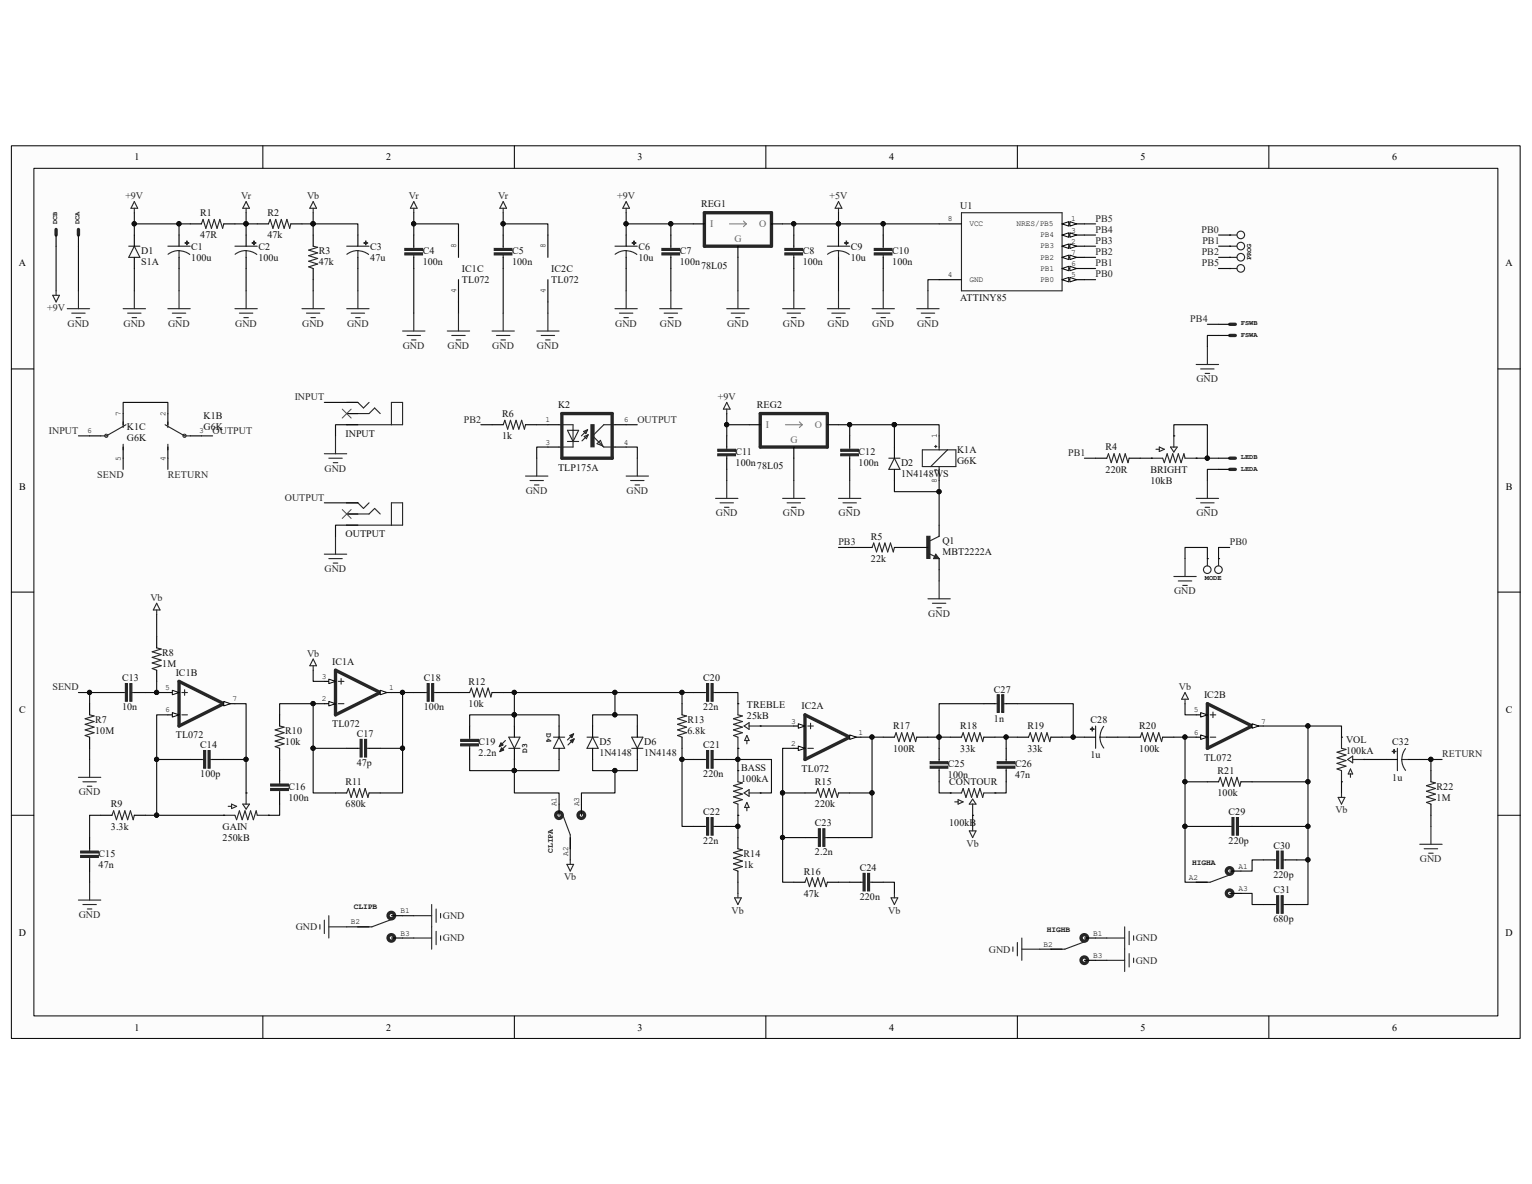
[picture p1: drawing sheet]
<svg xmlns="http://www.w3.org/2000/svg" width="279mm" height="216mm" viewBox="0 0 279 216" stroke-linecap="round" stroke-linejoin="round" font-family="sans-serif">
<path d="M2.1 26.6h275.1v162.8h-275.1z" fill="#fcfcfc"/>
<path d="M2.1 26.6h275.1v162.8h-275.1z" fill="none" stroke="#000" stroke-width=".18"/>
<path d="M6.2 30.7h267v154.6h-267z" fill="#fcfcfc"/>
<g fill="none" stroke="#000" stroke-width=".18">
<path d="M6.2 30.7h267v154.6h-267zM47.9 26.6v4.1M93.8 26.6v4.1M139.7 26.6v4.1M185.5 26.6v4.1M231.4 26.6v4.1M2.1 67.3h4.1M273.2 67.3h4.1M2.1 108h4.1M273.2 108h4.1M2.1 148.7h4.1M273.2 148.7h4.1"/>
<path d="M47.9 185.3v4.1M93.8 185.3v4.1M139.7 185.3v4.1M185.5 185.3v4.1M231.4 185.3v4.1"/>
</g>
<g fill="none" stroke="#262626" stroke-width=".2">
<path d="M24.5 38v.8M24.5 36.8l.6 1.2h-1.2zM44.9 38v.8M44.9 36.8l.6 1.2h-1.2zM57.1 38v.8M57.1 36.8l.6 1.2h-1.2zM75.5 36.8l.6 1.2h-1.2zM75.5 38v.8M114.2 36.8l.6 1.2h-1.2zM114.2 38v.8M152.9 36.8l.6 1.2h-1.2zM152.9 38v.8"/>
<path d="M22.5 56.3h4M23.3 57.1h2.4M24.1 57.9h.8M24.5 53v3.3M30.6 56.3h4.1M31.4 57.1h2.5M32.2 57.9h.9M32.7 53v3.3M42.8 56.3h4.1M43.7 57.1h2.4M44.5 57.9h.8M44.9 53v3.3"/>
<path d="M55.1 56.3h4.1M55.9 57.1h2.4M56.7 57.9h.8M57.1 53v3.3M63.2 56.3h4.1M64 57.1h2.5M64.9 57.9h.8M65.3 53v3.3M75.5 57.1v3.3M83.6 57.1v3.3M112.2 56.3h4M113 57.1h2.4"/>
<path d="M113.8 57.9h.8M114.2 53v3.3M132.5 56.3h4.1M133.4 57.1h2.4M134.2 57.9h.8M134.6 53v3.3M150.9 56.3h4.1M151.7 57.1h2.4M152.5 57.9h.8M152.9 53v3.3M159 56.3h4.1M159.9 57.1h2.4"/>
<path d="M160.7 57.9h.8M161.1 53v3.3M167.2 56.3h4.1M168 57.1h2.5M168.8 57.9h.8M169.2 53v3.3M61.2 79.5v3.2M63.2 73.4h2.1l1 1 1-1M63.2 77.4h10.2v-4h-2v4M63.2 75.4h4.1l1-1 1 1M73.4 60.4h4.1M74.2 61.2h2.5"/>
<path d="M75.1 62h.8M81.6 60.4h4.1M82.4 61.2h2.4M83.2 62h.8M132.5 73.4l.7 1.2h-1.3zM132.5 74.6v.8M218.2 66.5h4M219 67.3h2.4M219.8 68.1h.8M220.2 63.2v3.3M59.2 82.7h4M60 83.6h2.4"/>
<path d="M60.8 84.4h.8M61.2 97.8v3.3M63.2 95.8h10.2v-4.1h-2v4.1M63.2 91.7h2.1l1 1 1-1M63.2 93.7h4.1l1-1 1 1M95.8 86.8h4.1M96.7 87.6h2.4M97.5 88.4h.8M97.9 83.6v3.2M114.2 86.8h4.1M115 87.6h2.5M115.8 88.4h.8"/>
<path d="M116.2 83.6v3.2M142.7 90.9h4.1M143.5 91.7h2.5M144.4 92.5h.8M144.8 87.6v3.3M152.9 90.9h4.1M153.7 91.7h2.5M154.6 92.5h.8M155 87.6v3.3M218.2 90.9h4M219 91.7h2.4M219.8 92.5h.8"/>
<path d="M220.2 87.6v3.3M28.6 110l.6 1.2h-1.2zM28.6 111.2v.8M59.2 101.1h4M60 101.9h2.4M60.8 102.7h.8M169.2 109.2h4.1M170 110h2.5M170.9 110.8h.8M171.3 105.9v3.3M214.1 105.1h4.1M214.9 105.9h2.4"/>
<path d="M215.7 106.7h.8M216.1 101.9v3.2M220.2 101.9v1.3M222.2 101.9v1.3M16.3 138.5v3.2M57.1 121.4v.8M57.1 120.2l.6 1.2h-1.2zM92.2 135l-1.1 1.1M92.3 135.9l-1.1 1.2M92.8 134.4h2l-1 2.1zM92.8 136.5h2M134.6 128.3v2.1l.8 .2-1.6 .5 1.6 .5-1.6 .5 1.6 .5-1.6 .5 1.6 .5-1.6 .5 .8 .3v2.1"/>
<path d="M135.7 132.4l.9-.6v1.2zM136.2 134.1l.4 .9h-.8zM136.2 135v.6M136.6 132.4h2.1M244.7 134.4v2.1l.8 .2-1.7 .5 1.7 .5-1.7 .5 1.7 .5-1.7 .5 1.7 .5-1.7 .5 .9 .3v2.1M245.8 138.5l.9-.6v1.2zM246.7 138.5h2M14.3 141.7h4.1M15.1 142.6h2.5M15.9 143.4h.9M40.8 148.7h2l.4 .8 .5-1.7 .5 1.7 .5-1.7 .5 1.7 .5-1.7 .5 1.7 .5-1.7 .2 .9h2.1M41.6 147h.6"/>
<path d="M42.2 146.6l1 .4-1 .4zM44.3 146.6h1.2l-.6 .9zM44.9 144.6v2M246.3 140.2l.4 .9h-.8zM246.3 141.1v.6M14.3 164.1h4.1M15.1 164.9h2.5M15.9 165.8h.9M16.3 160.9v3.2"/>
<circle cx="220.2" cy="103.9" r=".69"/>
<circle cx="222.2" cy="103.9" r=".69"/>
</g>
<g fill="none" stroke="#000" stroke-width=".2">
<path d="M222.2 59.1h2.1M63.2 75.4h2.1M63.2 77.4h2.1M63.2 73.4h2.1M222.2 61.2h2.1M63.2 93.7h2.1M63.2 95.8h2.1M63.2 91.7h2.1M222.2 85.6h2.1M222.2 83.6h2.1M220.2 101.9h.1M222.2 101.9h.1"/>
<path d="M134.6 136.5h.1M134.6 128.3h.1M138.7 132.4h.1M244.7 134.4h.1M248.7 138.5h.1M40.8 148.7h.1M44.9 144.6h.1M49 148.7h.1M244.7 142.6h.1"/>
</g>
<path d="M224.3 59.1h1M224.3 61.2h1M224.3 85.6h1M224.3 83.6h1" fill="none" stroke="#262626" stroke-width=".61"/>
<path d="M62.4 74.6l1.6 1.6M64 74.6l-1.6 1.6M62.4 92.9l1.6 1.6M64 92.9l-1.6 1.6" fill="none" stroke="#4c4c4c" stroke-width=".18"/>
<path d="M91.4 135.4l.4 .4-.7 .3z" fill="#262626"/>
<path d="M91.4 135.4l.4 .4-.7 .3z" fill="none" stroke="#262626" stroke-width=".2"/>
<path d="M91.5 136.4l.4 .4-.7 .3z" fill="#262626"/>
<path d="M91.5 136.4l.4 .4-.7 .3zM100.9 134.4h2.1M102 134.4l1 2.1h-2.1zM104.6 133.8l-1.1 1.1M104.7 134.7l-1.1 1.1" fill="none" stroke="#262626" stroke-width=".2"/>
<path d="M93.8 132.4v2M93.8 136.5v2" fill="none" stroke="#000" stroke-width=".2"/>
<path d="M104 135l.7-.3-.3 .7z" fill="#262626"/>
<path d="M104 135l.7-.3-.3 .7z" fill="none" stroke="#262626" stroke-width=".2"/>
<path d="M103.9 134.1l.7-.3-.3 .7z" fill="#262626"/>
<g fill="none" stroke="#262626" stroke-width=".2">
<path d="M91.8 38v.8M91.8 36.8l.6 1.2h-1.2zM175.3 38.8h18.4v14.2h-18.4zM23.5 44.9h2M24.5 44.9l1 2h-2zM30.6 44.9h4.1M32.7 45.7l-.9 .1-1.2 .6M34.6 46.4l-.7-.4-1.2-.3v1.2M36.7 40.8l.3-.8 .5 1.6 .6-1.6 .5 1.6 .5-1.6 .5 1.6 .5-1.6 .5 1.6 .2-.8M42.8 44.9h4.1M44.9 45.7l-.9 .1-1.1 .6M46.8 46.4l-.7-.4-1.2-.3v1.2"/>
<path d="M63.2 44.9h4.1M65.3 45.7v1.2M65.3 45.7l-.9 .1-1.1 .6M65.3 45.7l1.2 .3 .7 .4M75.5 44.9v.5M75.5 46.4v.5M91.8 44.9v.5M91.8 46.4v.5M91.8 57.1v3.3M99.9 57.1v3.3M112.2 44.9h4M114.2 45.7l-.9 .1-1.1 .6"/>
<path d="M116.2 46.4l-.8-.4-1.2-.3v1.2M120.3 56.3h4.1M121.1 57.1h2.5M121.9 57.9h.9M122.3 44.9v.5M122.3 46.4v.5M122.3 53v3.3M142.7 56.3h4.1M143.5 57.1h2.5M144.4 57.9h.8M144.8 44.9v.5M144.8 46.4v.5"/>
<path d="M144.8 53v3.3M150.9 44.9h4.1M152.9 45.7l-.8 .1-1.2 .6M154.9 46.4l-.7-.4-1.3-.3v1.2M161.1 44.9v.5M161.1 46.4v.5M89.7 60.4h4.1M90.5 61.2h2.5M91.4 62h.8M97.9 60.4h4.1M98.7 61.2h2.4M99.5 62h.8"/>
<path d="M214.1 79.5v2M210 83.6h2l.3 .8 .6-1.7 .5 1.7 .5-1.7 .5 1.7 .5-1.7 .5 1.7 .5-1.7 .2 .9h2.1M210.8 81.9h.6M211.4 81.5l.9 .4-.9 .4zM213.5 81.5h1.2l-.6 .9zM103.9 134.1l.7-.3-.3 .7zM107.1 134.4h2M108.1 134.4l1 2.1h-2zM115.2 134.4h2.1l-1.1 2.1zM115.2 136.5h2.1M216.1 126.3l.6 1.2h-1.2zM216.1 127.5v.8"/>
<path d="M134.6 140.5v2.1l.8 .2-1.6 .5 1.6 .5-1.6 .5 1.6 .5-1.6 .5 1.6 .5-1.6 .5 .8 .3v2.1M135.7 144.6l.9-.6v1.2zM136.2 146.3l.4 .9h-.8zM136.2 147.2v.6M136.6 144.6h2.1M173.3 144.6h2l.4-.8 .5 1.6 .5-1.6 .5 1.6 .5-1.6 .5 1.6 .5-1.6 .5 1.6 .2-.8h2.1M174.1 146.2h.6M174.7 145.8l1 .4-1 .4zM176.8 151.5h1.2l-.6 1.2zM177.4 145.7l.6 .9h-1.2zM177.4 146.6v2.1M177.4 150.7v.8"/>
<path d="M244 145.4h1.3l-.6 1.2zM244.7 144.6v.8M258.9 154h4.1M259.7 154.8h2.5M260.6 155.6h.8M261 150.7v3.3M134 163.7h1.2l-.6 1.2zM134.6 162.9v.8M162.5 163.7h1.2l-.6 1.2zM163.1 162.9v.8"/>
</g>
<g fill="none" stroke="#000" stroke-width=".2">
<path d="M24.5 42.9v2M24.5 46.9v2.1M32.7 42.9v2M32.7 46.9v2.1M34.7 40.8h2M40.8 40.8h2M44.9 42.9v2M44.9 46.9v2.1M65.3 42.9v2M65.3 46.9v2.1M75.5 42.9v2M75.5 46.9v2.1"/>
<path d="M91.8 42.9v2M91.8 46.9v2.1M114.2 42.9v2M114.2 46.9v2.1M122.3 42.9v2M122.3 46.9v2.1M126.4 40.8h2.1M134.6 44.9v2M140.7 40.8h2M144.8 42.9v2M144.8 46.9v2.1M152.9 42.9v2"/>
<path d="M152.9 46.9v2.1M161.1 42.9v2M161.1 46.9v2.1M193.7 51h4.1M214.1 79.5h.1M210 83.6h.1M218.2 83.6h.1M102 132.4v2M102 136.5v2M108.1 132.4v2M108.1 136.5v2M116.2 132.4v2"/>
<path d="M116.2 136.5v2M134.6 148.7h.1M134.6 140.5h.1M138.7 144.6h.1M173.3 144.6h.1M177.4 148.7h.1M181.5 144.6h.1"/>
</g>
<g fill="#262626" stroke="#262626" stroke-width=".2">
<path d="M33.8 44.3h.6z" fill-rule="evenodd"/>
<path d="M34.1 44v.6z" fill-rule="evenodd"/>
<path d="M46 44.3h.7z" fill-rule="evenodd"/>
<path d="M46.3 44l.1 .6z" fill-rule="evenodd"/>
<path d="M73.8 45.3h3.3v.4h-3.3z" fill-rule="evenodd"/>
<path d="M73.8 46.1h3.3v.4h-3.3z" fill-rule="evenodd"/>
<path d="M90.1 45.3h3.3v.4h-3.3z" fill-rule="evenodd"/>
<path d="M90.1 46.1h3.3v.4h-3.3z" fill-rule="evenodd"/>
<path d="M66.4 44.3h.6z" fill-rule="evenodd"/>
<path d="M66.7 44v.6z" fill-rule="evenodd"/>
<path d="M115.3 44.3h.7z" fill-rule="evenodd"/>
<path d="M115.6 44l.1 .6z" fill-rule="evenodd"/>
<path d="M154 44.3h.7z" fill-rule="evenodd"/>
<path d="M154.3 44l.1 .6z" fill-rule="evenodd"/>
<path d="M159.4 45.3h3.3v.4h-3.3z" fill-rule="evenodd"/>
<path d="M159.4 46.1h3.3v.4h-3.3z" fill-rule="evenodd"/>
<path d="M120.7 45.3h3.2v.4h-3.2z" fill-rule="evenodd"/>
<path d="M120.7 46.1h3.2v.4h-3.2z" fill-rule="evenodd"/>
<path d="M143.1 45.3h3.3v.4h-3.3z" fill-rule="evenodd"/>
<path d="M143.1 46.1h3.3v.4h-3.3z" fill-rule="evenodd"/>
</g>
<path d="M128.5 38.8h12.2v6.1h-12.2z" fill="none" stroke="#262626" stroke-width=".61"/>
<path d="M133 40.8h3.1M135.6 40.3l.5 .5M136.1 40.8l-.5 .5" fill="none" stroke="#808080" stroke-width=".2"/>
<path d="M193.7 51l1.2-.4v.8z" fill="#fcfcfc"/>
<path d="M193.7 51l1.2-.4v.8z" fill="none" stroke="#000" stroke-width=".18"/>
<path d="M195.1 50.6l1.2 .4-1.2 .4z" fill="#fcfcfc"/>
<path d="M195.1 50.6l1.2 .4-1.2 .4z" fill="none" stroke="#000" stroke-width=".18"/>
<path d="M193.7 49h4.1" fill="none" stroke="#000" stroke-width=".2"/>
<path d="M193.7 49l1.2-.4v.8z" fill="#fcfcfc"/>
<path d="M193.7 49l1.2-.4v.8z" fill="none" stroke="#000" stroke-width=".18"/>
<path d="M195.1 48.6l1.2 .4-1.2 .4z" fill="#fcfcfc"/>
<path d="M195.1 48.6l1.2 .4-1.2 .4z" fill="none" stroke="#000" stroke-width=".18"/>
<path d="M193.7 46.9h4.1" fill="none" stroke="#000" stroke-width=".2"/>
<path d="M193.7 46.9l1.2-.4v.8z" fill="#fcfcfc"/>
<path d="M193.7 46.9l1.2-.4v.8z" fill="none" stroke="#000" stroke-width=".18"/>
<path d="M195.1 46.5l1.2 .4-1.2 .4z" fill="#fcfcfc"/>
<path d="M195.1 46.5l1.2 .4-1.2 .4z" fill="none" stroke="#000" stroke-width=".18"/>
<path d="M193.7 44.9h4.1" fill="none" stroke="#000" stroke-width=".2"/>
<path d="M193.7 44.9l1.2-.4v.8z" fill="#fcfcfc"/>
<path d="M193.7 44.9l1.2-.4v.8z" fill="none" stroke="#000" stroke-width=".18"/>
<path d="M195.1 44.5l1.2 .4-1.2 .4z" fill="#fcfcfc"/>
<path d="M195.1 44.5l1.2 .4-1.2 .4z" fill="none" stroke="#000" stroke-width=".18"/>
<path d="M193.7 42.9h4.1" fill="none" stroke="#000" stroke-width=".2"/>
<path d="M193.7 42.9l1.2-.4v.8z" fill="#fcfcfc"/>
<path d="M193.7 42.9l1.2-.4v.8z" fill="none" stroke="#000" stroke-width=".18"/>
<path d="M195.1 42.5l1.2 .4-1.2 .4z" fill="#fcfcfc"/>
<path d="M195.1 42.5l1.2 .4-1.2 .4z" fill="none" stroke="#000" stroke-width=".18"/>
<path d="M193.7 40.8h4.1" fill="none" stroke="#000" stroke-width=".2"/>
<path d="M193.7 40.8l1.2-.4v.8z" fill="#fcfcfc"/>
<path d="M193.7 40.8l1.2-.4v.8z" fill="none" stroke="#000" stroke-width=".18"/>
<path d="M195.1 40.4l1.2 .4-1.2 .4z" fill="#fcfcfc"/>
<path d="M195.1 40.4l1.2 .4-1.2 .4z" fill="none" stroke="#000" stroke-width=".18"/>
<g fill="none" stroke="#000" stroke-width=".2">
<path d="M171.3 40.8h4M171.3 51h4M224.3 49h.1M224.3 46.9h.1M224.3 44.9h.1M224.3 42.9h.1M16.3 79.5h2.1M22.5 75.4v2M30.6 75.4v2M34.7 79.5h2M99.9 77.4h2.1M112.2 77.4h2"/>
<path d="M132.5 79.5v2M136.6 77.4h2.1M150.9 77.4h2M155 79.5v2M171.3 79.5v2M22.5 81.5v2.1M30.6 81.5v2.1M99.9 81.5h2.1M112.2 81.5h2M132.5 83.6v2M144.8 81.5v2.1M155 83.6v2"/>
<path d="M157 99.8h2M163.1 81.5v2.1M163.1 85.6v2M163.1 99.8h2.1M171.3 85.6v2M199.8 83.6h2.1M205.9 83.6h2.1M28.6 116.1v2M16.3 128.3v2.1M16.3 134.4v2.1M20.4 126.3h2.1M24.5 126.3h2"/>
<path d="M28.6 122.2v2M59.2 124.2h2"/>
</g>
<g fill="none" stroke="#262626" stroke-width=".2">
<path d="M224.3 49h1.3M224.3 46.9h1.3M224.3 44.9h1.3M224.3 42.9h1.3M22.5 76.9v1.1M23 77.4l-3.6 2.1h-1M30.1 77.4l3.6 2.1h1M30.6 76.9v1.1M102 77.4h2.5v4.1h-2.5M103.5 78.5h2l-1 2zM106.4 78.7l.8-.3-.3 .7zM106.5 79.6l.8-.3-.3 .7z"/>
<path d="M107.2 78.4l-1.2 1.1M107.3 79.3l-1.2 1.1M112.2 77.4h-2.1l-2 2.1 2 2h2.1M22.5 81v1M30.6 81v1M103.5 80.5h2M108.9 80.9l.6-.6 .4 1zM130.5 90.9h4.1M131.3 91.7h2.5M132.1 92.5h.8M132.5 81.5v.5M132.5 83v.6"/>
<path d="M132.5 87.6v3.3M155 81.5v.5M155 83v.6M159 99.8l.3-.8 .6 1.6 .5-1.6 .5 1.6 .5-1.6 .5 1.6 .5-1.6 .5 1.6 .2-.8M162.1 83.6h2M163.1 83.6l1 2h-2zM168.2 82h6.1v3.1h-6.1zM170.5 81.4h.4M170.5 85.7h.4M170.7 81.2v.4M171.3 81.5v.5M171.3 85.1v.5"/>
<path d="M172.8 82l-3.1 3.1M201.9 83.6l.3-.9 .5 1.7 .5-1.7 .5 1.7 .5-1.7 .5 1.7 .5-1.7 .5 1.7 .2-.8M28.6 118.1l.8 .2-1.6 .6 1.6 .5-1.6 .5 1.6 .5-1.6 .5 1.6 .5-1.6 .5 .8 .3M16.3 130.4l.9 .2-1.7 .5 1.7 .5-1.7 .5 1.7 .5-1.7 .5 1.7 .5-1.7 .5 .8 .3M22.5 126.3h.5M24 126.3h.5M61.7 124.2h1M61.7 128.3h1M62.2 123.7v1.1"/>
<circle cx="226.3" cy="48.9" r=".69"/>
<circle cx="226.3" cy="46.9" r=".69"/>
<circle cx="226.3" cy="42.8" r=".69"/>
<circle cx="226.3" cy="44.9" r=".69"/>
</g>
<g fill="none" stroke="#262626" stroke-width=".61">
<path d="M102.5 75.4h9.1v8.2h-9.1zM138.7 75.4h12.2v6.1h-12.2zM61.2 122.2l8.1 4.1-8.1 4.1z"/>
<circle cx="19.4" cy="79.5" r=".08"/>
<circle cx="33.7" cy="79.5" r=".08"/>
</g>
<g fill="#262626" stroke="#262626" stroke-width=".2">
<path d="M153.3 81.9h3.3v.4h-3.3z" fill-rule="evenodd"/>
<path d="M153.3 82.8h3.3v.3h-3.3z" fill-rule="evenodd"/>
<path d="M130.9 81.9h3.2v.4h-3.2z" fill-rule="evenodd"/>
<path d="M130.9 82.8h3.2v.3h-3.2z" fill-rule="evenodd"/>
<path d="M107.8 77.4h.5v4.1h-.5z" fill-rule="evenodd"/>
<path d="M23.7 124.7h.4v3.2h-.4z" fill-rule="evenodd"/>
<path d="M22.9 124.7h.3v3.2h-.3z" fill-rule="evenodd"/>
</g>
<path d="M143.2 77.4h3.1M145.8 76.9l.5 .5M146.3 77.4l-.5 .6" fill="none" stroke="#808080" stroke-width=".2"/>
<path d="M60 123.8l1.2 .4-1.2 .5z" fill="#fcfcfc"/>
<path d="M60 123.8l1.2 .4-1.2 .5z" fill="none" stroke="#000" stroke-width=".18"/>
<path d="M59.2 128.3h2" fill="none" stroke="#000" stroke-width=".2"/>
<path d="M60 127.9l1.2 .4-1.2 .4z" fill="#fcfcfc"/>
<path d="M60 127.9l1.2 .4-1.2 .4z" fill="none" stroke="#000" stroke-width=".18"/>
<path d="M69.3 126.3h2.1" fill="none" stroke="#000" stroke-width=".2"/>
<path d="M69.3 125.9l1.3 .4-1.3 .4z" fill="#fcfcfc"/>
<path d="M69.3 125.9l1.3 .4-1.3 .4z" fill="none" stroke="#000" stroke-width=".18"/>
<path d="M32.7 124.2l8.1 4.1-8.1 4.1z" fill="none" stroke="#262626" stroke-width=".61"/>
<path d="M33.2 126.3h1M33.2 130.4h1M33.7 125.8v1" fill="none" stroke="#262626" stroke-width=".2"/>
<path d="M30.6 126.3h2.1" fill="none" stroke="#000" stroke-width=".2"/>
<path d="M31.4 125.9l1.3 .4-1.3 .4z" fill="#fcfcfc"/>
<path d="M31.4 125.9l1.3 .4-1.3 .4z" fill="none" stroke="#000" stroke-width=".18"/>
<path d="M30.6 130.4h2.1" fill="none" stroke="#000" stroke-width=".2"/>
<path d="M31.4 129.9l1.3 .5-1.3 .4z" fill="#fcfcfc"/>
<path d="M31.4 129.9l1.3 .5-1.3 .4z" fill="none" stroke="#000" stroke-width=".18"/>
<path d="M40.8 128.3h2" fill="none" stroke="#000" stroke-width=".2"/>
<path d="M40.8 127.9l1.2 .4-1.2 .4z" fill="#fcfcfc"/>
<path d="M40.8 127.9l1.2 .4-1.2 .4z" fill="none" stroke="#000" stroke-width=".18"/>
<g fill="none" stroke="#000" stroke-width=".2">
<path d="M83.6 42.9v4M83.6 51v4.1M34.7 138.5h2M38.8 138.5h2M51 130.4v2M51 136.5v2M63.2 136.5h2.1M67.3 136.5h2M75.5 126.3h2M79.5 126.3h2.1M83.6 126.3h2.1M85.7 132.4v2"/>
<path d="M85.7 136.5v2M89.7 126.3h2.1M126.4 138.5h2.1M126.4 126.3h2.1M130.5 138.5h2M130.5 126.3h2M144.8 132.4h2M161.1 134.4h2M167.2 134.4h2M18.4 148.7h2M24.5 148.7h2M51 140.5v2.1"/>
<path d="M51 144.6v2M61.2 144.6h2M67.3 144.6h2M126.4 150.7h2.1M130.5 150.7h2M134.6 152.7v2.1M134.6 158.8v2.1M146.8 144.6h2M146.8 152.7h2M150.9 152.7h2M152.9 144.6h2.1M144.8 160.9h2"/>
<path d="M150.9 160.9h2M155 160.9h2M159 160.9h2.1"/>
</g>
<g fill="none" stroke="#262626" stroke-width=".2">
<path d="M36.7 138.5h.5M38.3 138.5h.5M51 132.4l.8 .2-1.6 .5 1.6 .5-1.6 .5 1.6 .5-1.6 .5 1.6 .5-1.6 .5 .8 .4M65.3 136.5h.5M66.8 136.5h.5M77.5 126.3h.5M79 126.3h.5M85.7 126.3l.3-.8 .5 1.6 .5-1.6 .5 1.6 .5-1.6 .5 1.6 .5-1.6 .5 1.6 .2-.8M85.7 134.4v.5M85.7 135.9v.6M128.5 138.5h.5M128.5 126.3h.5"/>
<path d="M130 138.5h.5M130 126.3h.5M147.3 136.5h1M147.3 132.4h1M147.8 131.9v1M163.1 134.4l.3-.8 .5 1.6 .5-1.6 .6 1.6 .5-1.6 .5 1.6 .5-1.6 .5 1.6 .2-.8M20.4 148.7l.3-.9 .5 1.7 .5-1.7 .6 1.7 .5-1.7 .5 1.7 .5-1.7 .5 1.7 .2-.8M51 142.6v.5M51 144.1v.5M63.2 144.6l.3-.8 .5 1.6 .6-1.6 .5 1.6 .5-1.6 .5 1.6 .5-1.6 .5 1.6 .2-.8M128.5 150.7h.5M130 150.7h.5"/>
<path d="M134.6 154.8l.8 .2-1.6 .5 1.6 .5-1.6 .5 1.6 .5-1.6 .5 1.6 .5-1.6 .5 .8 .3M148.8 144.6l.4-.8 .5 1.6 .5-1.6 .5 1.6 .5-1.6 .5 1.6 .5-1.6 .5 1.6 .2-.8M148.8 152.7h.6M150.4 152.7h.5M146.8 160.9l.3-.8 .5 1.6 .5-1.6 .5 1.6 .6-1.6 .5 1.6 .5-1.6 .5 1.6 .2-.8M157 160.9h.5M158.5 160.9h.5"/>
</g>
<g fill="#262626" stroke="#262626" stroke-width=".2">
<path d="M38 136.9h.3v3.2h-.3z" fill-rule="evenodd"/>
<path d="M37.1 136.9h.4v3.2h-.4z" fill-rule="evenodd"/>
<path d="M49.4 143h3.2v.3h-3.2z" fill-rule="evenodd"/>
<path d="M49.4 143.8h3.2v.3h-3.2z" fill-rule="evenodd"/>
<path d="M66.5 134.8h.4v3.2h-.4z" fill-rule="evenodd"/>
<path d="M65.7 134.8h.3v3.2h-.3z" fill-rule="evenodd"/>
<path d="M78.7 124.7h.4v3.2h-.4z" fill-rule="evenodd"/>
<path d="M77.9 124.7h.4v3.2h-.4z" fill-rule="evenodd"/>
<path d="M129.7 124.7h.4v3.2h-.4z" fill-rule="evenodd"/>
<path d="M128.9 124.7h.3v3.2h-.3z" fill-rule="evenodd"/>
<path d="M129.7 149.1h.4v3.2h-.4z" fill-rule="evenodd"/>
<path d="M128.9 149.1h.3v3.2h-.3z" fill-rule="evenodd"/>
<path d="M129.7 136.9h.4v3.2h-.4z" fill-rule="evenodd"/>
<path d="M128.9 136.9h.3v3.2h-.3z" fill-rule="evenodd"/>
<path d="M84 134.8h3.2v.4h-3.2z" fill-rule="evenodd"/>
<path d="M84 135.6h3.2v.4h-3.2z" fill-rule="evenodd"/>
<path d="M150.1 151.1h.3v3.2h-.3z" fill-rule="evenodd"/>
<path d="M149.3 151.1h.3v3.2h-.3z" fill-rule="evenodd"/>
<path d="M158.2 159.3h.4v3.2h-.4z" fill-rule="evenodd"/>
<path d="M157.4 159.3h.4v3.2h-.4z" fill-rule="evenodd"/>
</g>
<path d="M146.8 130.4l8.2 4-8.2 4.1z" fill="none" stroke="#262626" stroke-width=".61"/>
<path d="M145.6 132l1.2 .4-1.2 .4z" fill="#fcfcfc"/>
<path d="M145.6 132l1.2 .4-1.2 .4z" fill="none" stroke="#000" stroke-width=".18"/>
<path d="M144.8 136.5h2" fill="none" stroke="#000" stroke-width=".2"/>
<path d="M145.6 136l1.2 .5-1.2 .4z" fill="#fcfcfc"/>
<path d="M145.6 136l1.2 .5-1.2 .4z" fill="none" stroke="#000" stroke-width=".18"/>
<path d="M155 134.4h2" fill="none" stroke="#000" stroke-width=".2"/>
<path d="M155 134l1.2 .4-1.2 .4z" fill="#fcfcfc"/>
<path d="M155 134l1.2 .4-1.2 .4z" fill="none" stroke="#000" stroke-width=".18"/>
<path d="M220.2 128.3l8.2 4.1-8.2 4.1z" fill="none" stroke="#262626" stroke-width=".61"/>
<path d="M220.7 130.4h1M220.7 134.4h1M221.2 129.8v1.1" fill="none" stroke="#262626" stroke-width=".2"/>
<path d="M218.2 130.4h2" fill="none" stroke="#000" stroke-width=".2"/>
<path d="M219 129.9l1.2 .5-1.2 .4z" fill="#fcfcfc"/>
<path d="M219 129.9l1.2 .5-1.2 .4z" fill="none" stroke="#000" stroke-width=".18"/>
<path d="M218.2 134.4h2" fill="none" stroke="#000" stroke-width=".2"/>
<path d="M219 134l1.2 .4-1.2 .4z" fill="#fcfcfc"/>
<path d="M219 134l1.2 .4-1.2 .4z" fill="none" stroke="#000" stroke-width=".18"/>
<path d="M228.4 132.4h2" fill="none" stroke="#000" stroke-width=".2"/>
<path d="M228.4 132l1.2 .4-1.2 .4z" fill="#fcfcfc"/>
<path d="M228.4 132l1.2 .4-1.2 .4z" fill="none" stroke="#000" stroke-width=".18"/>
<g fill="none" stroke="#000" stroke-width=".2">
<path d="M10.2 42.9v2M14.3 42.9v2M46.9 40.8h2.1M53 40.8h2.1M57.1 42.9v2M57.1 49v2M99.9 42.9v4M99.9 51v4.1M89.7 77.4h2.1M95.8 77.4h2.1M167.2 99.8h2M171.3 95.8v2"/>
<path d="M171.3 101.9v2M124.4 128.3v2.1M124.4 134.4v2.1M171.3 136.5v2M173.3 134.4h2M179.4 134.4h2.1M179.4 128.3h2.1M183.5 128.3h2M183.5 136.5v2M185.5 134.4h2.1M191.7 134.4h2M197.8 134.4h2"/>
<path d="M201.9 134.4h2M205.9 134.4h2.1M212 134.4h2.1M252.8 138.5h2.1M256.9 138.5h2M16.3 152.7v2.1M16.3 156.8v2M102 146.6v2.1M104 152.7v2.1M106 146.6v2.1M171.3 140.5v2.1M183.5 140.5v2.1"/>
<path d="M220.2 142.6h2M222.2 150.7h2.1M224.3 158.8h2M226.3 142.6h2.1M226.3 150.7h2.1M230.4 156.8h2M234.5 156.8h2M261 140.5v2.1M261 146.6v2.1M65.3 169h2M71.4 167h2M71.4 171h2"/>
<path d="M191.7 173.1h2M197.8 171h2M197.8 175.1h2M218.2 160.9h2M224.3 162.9h2M230.4 164.9h2M234.5 164.9h2"/>
</g>
<g fill="none" stroke="#262626" stroke-width=".2">
<path d="M9.6 53.8h1.2l-.6 1.3zM10.2 53v.8M12.3 56.3h4M13.1 57.1h2.4M13.9 57.9h.8M14.3 53v3.3M49 40.8l.3-.8 .5 1.6 .5-1.6 .5 1.6 .5-1.6 .5 1.6 .5-1.6 .5 1.6 .2-.8M57.1 44.9l.8 .2-1.6 .5 1.6 .5-1.6 .5 1.6 .5-1.6 .5 1.6 .5-1.6 .6 .8 .3M91.8 77.4l.3-.8 .5 1.7 .5-1.7 .5 1.7 .5-1.7 .5 1.7 .5-1.7 .5 1.7 .2-.9M171.3 97.8l-1.7 .8M169.5 101l1 .5M170.7 101.1l.6 .8h-1z"/>
<path d="M170.7 101.5l.1 .2h-.3l.2-.4 .4 .5h-.6M124.4 130.4l.8 .2-1.6 .5 1.6 .5-1.6 .5 1.6 .5-1.6 .5 1.6 .5-1.6 .5 .8 .3M171.3 138.5v.5M175.3 134.4l.4-.8 .5 1.6 .5-1.6 .5 1.6 .5-1.6 .5 1.6 .5-1.6 .5 1.6 .2-.8M181.5 128.3h.5M183 128.3h.5M183.5 138.5v.5M187.6 134.4l.3-.8 .5 1.6 .5-1.6 .5 1.6 .5-1.6 .5 1.6 .5-1.6 .6 1.6 .2-.8M199.8 132.4v4.1M200.6 134.4l.3 1.3 .4 .7M200.6 134.4h1.3M201.3 132.4l-.6 1.2-.1 .8"/>
<path d="M208 134.4l.3-.8 .5 1.6 .5-1.6 .5 1.6 .5-1.6 .5 1.6 .5-1.6 .5 1.6 .2-.8M254.9 136.5v4M255.6 138.5l.3 1.2 .4 .8M255.7 138.5h1.2M256.3 136.5l-.5 1.1-.1 .9M16.3 154.8v.5M16.3 156.3v.5M102.5 148.2l1.5 4v2.6M103.4 157.6h1.2l-.6 1.2zM104 156.8v.8M171.3 140v.5M183.5 140v.5"/>
<path d="M222.2 142.6l.3-.9 .5 1.7 .6-1.7 .5 1.7 .5-1.7 .5 1.7 .5-1.7 .5 1.7 .2-.8M224.3 150.7h.5M224.8 159.3l-4.1 1.6h-2.5M225.8 150.7h.5M232.4 156.8h.5M234 156.8h.5M261 142.6l.8 .2-1.6 .5 1.6 .5-1.6 .5 1.6 .5-1.6 .5 1.6 .5-1.6 .5 .8 .3M58.3 168.6v.8M59.2 167.8v2.4M60 169h3.2M60 167v4M71.9 167.5l-4.1 1.5h-2.5"/>
<path d="M75.5 167h3.2M75.5 171h3.2M78.7 164.9v8.2M79.5 165.8v2.4M79.5 169.8v2.5M80.4 166.6v.8M80.4 170.6v.9M184.7 172.7v.8M185.5 171.9v2.4M186.4 173.1h3.2M186.4 171v4.1M198.3 171.6l-4.1 1.5h-2.5"/>
<path d="M201.9 171h3.2M201.9 175.1h3.2M205.1 169v8.1M205.9 169.8v2.5M205.9 173.9v2.4M206.7 170.6v.9M206.7 174.7v.8M232.4 164.9h.5M234 164.9h.5"/>
</g>
<g fill="#262626" stroke="#262626" stroke-width=".2">
<path d="M182.7 126.7h.4v3.2h-.4z" fill-rule="evenodd"/>
<path d="M181.9 126.7h.3v3.2h-.3z" fill-rule="evenodd"/>
<path d="M169.6 138.9h3.3v.4h-3.3z" fill-rule="evenodd"/>
<path d="M169.6 139.7h3.3v.4h-3.3z" fill-rule="evenodd"/>
<path d="M181.9 138.9h3.2v.4h-3.2z" fill-rule="evenodd"/>
<path d="M181.9 139.7h3.2v.4h-3.2z" fill-rule="evenodd"/>
<path d="M199.2 132.6v.7z" fill-rule="evenodd"/>
<path d="M198.9 132.9l.6 .1z" fill-rule="evenodd"/>
<path d="M254.2 136.7l.1 .7z" fill-rule="evenodd"/>
<path d="M253.9 137h.7z" fill-rule="evenodd"/>
<path d="M225.5 149.1h.4v3.2h-.4z" fill-rule="evenodd"/>
<path d="M224.7 149.1h.3v3.2h-.3z" fill-rule="evenodd"/>
<path d="M233.7 155.2h.3v3.2h-.3z" fill-rule="evenodd"/>
<path d="M232.8 155.2h.4v3.2h-.4z" fill-rule="evenodd"/>
<path d="M233.7 163.3h.3v3.2h-.3z" fill-rule="evenodd"/>
<path d="M232.8 163.3h.4v3.2h-.4z" fill-rule="evenodd"/>
<path d="M14.7 155.2h3.2v.3h-3.2z" fill-rule="evenodd"/>
<path d="M14.7 156h3.2v.4h-3.2z" fill-rule="evenodd"/>
<path d="M169 97.8h.6v4h-.6z" fill-rule="evenodd"/>
</g>
<g fill="none" stroke="#262626" stroke-width=".61">
<path d="M10.2 41.8v1.1M14.3 41.8v1.1"/>
<circle cx="101.9" cy="148.6" r=".59"/>
<circle cx="106" cy="148.6" r=".59"/>
<circle cx="224.3" cy="158.8" r=".59"/>
<circle cx="71.4" cy="171" r=".59"/>
<circle cx="71.4" cy="167" r=".59"/>
<circle cx="197.8" cy="171" r=".59"/>
<circle cx="197.8" cy="175.1" r=".59"/>
<circle cx="224.3" cy="162.9" r=".59"/>
</g>
<g fill="none" stroke="#0e0e0e" stroke-width=".2">
<path d="M24.5 38.8v4.1M44.9 38.8v4.1M57.1 38.8v2h-2M75.5 38.8v4.1M91.8 38.8v4.1M114.2 38.8v2h12.2M152.9 38.8v2h-10.2M10.2 44.9v8.1M14.3 44.9v8.1M24.5 40.8h10.2M24.5 49v4M32.7 40.8v2.1"/>
<path d="M32.7 49v4M42.8 40.8h4.1M44.9 49v4M57.1 42.9v-2.1h8.2v2.1M57.1 51v2M65.3 49v4M75.5 40.8h8.1v2.1M75.5 49v8.1M83.6 55.1v2M91.8 40.8h8.1v2.1M91.8 49v8.1M99.9 55.1v2"/>
<path d="M114.2 40.8v2.1M114.2 49v4M122.3 40.8v2.1M122.3 49v4M134.6 46.9v6.1M144.8 40.8v2.1M144.8 49v4M152.9 49v4M161.1 40.8v2.1M161.1 49v4M171.3 51h-2.1v2M171.3 40.8h-18.4v2.1"/>
<path d="M197.8 40.8h2M197.8 51h2M197.8 46.9h2M197.8 44.9h2M197.8 42.9h2M197.8 49h2M220.2 59.1h2M222.2 46.9h2.1M222.2 44.9h2.1M222.2 42.9h2.1M222.2 49h2.1M14.3 79.5h2"/>
<path d="M22.5 75.4v-2h8.1v2M36.7 79.5h2.1M59.2 73.4h4M63.2 77.4h-2v2.1M87.7 77.4h2M97.9 77.4h2M114.2 77.4h2M132.5 75.4v2h4.1M132.5 77.4v2.1M152.9 77.4h2.1v2.1M155 77.4h8.1M163.1 77.4h8.2v2.1"/>
<path d="M163.1 77.4v4.1M214.1 79.5v-2.1h6.1v6.2h-2M222.2 61.2h-2v2M22.5 83.6v2M30.6 83.6v2M59.2 91.7h4M63.2 95.8h-2v2M99.9 81.5h-2v2.1M114.2 81.5h2v2.1M132.5 85.6v2M144.8 83.6v4M152.9 99.8h4.1"/>
<path d="M155 85.6v2M163.1 87.6v2.1h8.2v6.1M165.2 99.8h2M171.3 87.6v2.1M197.8 83.6h2M208 83.6h2M220.2 83.6h2M222.2 85.6h-2v2M224.3 99.8h-2.1v2.1M28.6 112v4.1M171.3 103.9v2M216.1 101.9v-2.1h4.1v2.1"/>
<path d="M14.3 126.3h2v2M16.3 126.3h4.1M16.3 136.5v2M28.6 124.2v2.1h-2.1M28.6 126.3h2M28.6 138.5v10.2M30.6 130.4h-2v8.1h6.1M40.8 138.5h4.1M42.8 128.3h2.1v16.3M51 138.5v2M57.1 136.5v8.1h4.1M57.1 128.3h-6.1v2.1"/>
<path d="M57.1 122.2v2h2.1M59.2 128.3h-2.1v8.2h6.1M71.4 126.3h4.1M73.4 126.3v10.2h-4.1M73.4 136.5v8.1h-4.1M81.6 126.3h2M85.7 132.4v-2h16.3v2M85.7 138.5v2h8.1v-2M91.8 126.3h2v6.1M93.8 126.3h30.6M102 138.5v2h-8.2v4.1h8.2v2M108.1 138.5v2h8.1v-2"/>
<path d="M108.1 132.4v-2h8.1v2M112.2 126.3v4.1M124.4 136.5v2h2M124.4 138.5v12.2h2M126.4 126.3h-2v2M132.5 126.3h2.1v2M132.5 138.5h2.1v2M134.6 136.5v2h6.1v6.1h-2M138.7 132.4h6.1M144.8 136.5h-2.1v24.4h2.1M157 134.4h2v18.3h-6.1M159 134.4h2.1"/>
<path d="M173.3 134.4h-2v2.1M179.4 128.3h-8.1v6.1h-2.1M181.5 134.4h4M183.5 134.4v2.1M185.5 128.3h10.2v6.1M193.7 134.4h4.1M203.9 134.4h2M214.1 134.4h4.1M216.1 134.4v8.2h4.1M216.1 128.3v2.1h2.1M230.4 132.4h14.3v2M238.5 132.4v10.2h-10.1"/>
<path d="M248.7 138.5h4.1M258.9 138.5h2.1M263 138.5h-2v2M16.3 158.8v2.1M18.4 148.7h-2.1v4M26.5 148.7h14.3M51 146.6v2.1h-2M104 154.8v2M112.2 140.5v4.1h-6.2v2M134.6 148.7v2h-2.1M134.6 150.7v2M142.7 152.7h4.1"/>
<path d="M142.7 144.6h4.1M155 144.6h4M171.3 142.6v2h2M177.4 148.7v2M183.5 142.6v2h-2M216.1 142.6v8.1h6.1M216.1 150.7v10.2h2.1M230.4 156.8h-2v2h-2.1M236.5 156.8h2M238.5 142.6v8.1h-10.1M238.5 150.7v14.2h-2M244.7 142.6v2"/>
<path d="M261 148.7v2M63.2 169h2.1M73.4 167h2.1M73.4 171h2.1M134.6 160.9v2M152.9 160.9h2.1M161.1 160.9h2v2M189.6 173.1h2.1M199.8 171h2.1M199.8 175.1h2.1M226.3 162.9h2.1v2h2"/>
</g>
<g fill="#0e0e0e" stroke="#0e0e0e" stroke-width=".18">
<circle cx="44.9" cy="40.8" r=".39"/>
<circle cx="57.1" cy="40.8" r=".39"/>
<circle cx="75.4" cy="40.8" r=".39"/>
<circle cx="152.9" cy="40.8" r=".39"/>
<circle cx="161.1" cy="40.8" r=".39"/>
<circle cx="24.5" cy="40.8" r=".39"/>
<circle cx="32.6" cy="40.8" r=".39"/>
<circle cx="163.1" cy="77.4" r=".39"/>
<circle cx="171.3" cy="89.6" r=".39"/>
<circle cx="154.9" cy="77.4" r=".39"/>
<circle cx="132.5" cy="77.4" r=".39"/>
<circle cx="220.2" cy="83.5" r=".39"/>
<circle cx="16.3" cy="126.3" r=".39"/>
<circle cx="57.1" cy="136.4" r=".39"/>
<circle cx="93.8" cy="130.3" r=".39"/>
<circle cx="124.4" cy="126.3" r=".39"/>
<circle cx="124.4" cy="138.5" r=".39"/>
<circle cx="134.6" cy="138.5" r=".39"/>
<circle cx="134.6" cy="150.7" r=".39"/>
<circle cx="91.7" cy="40.8" r=".39"/>
<circle cx="142.7" cy="152.7" r=".39"/>
<circle cx="159" cy="144.6" r=".39"/>
<circle cx="142.7" cy="144.6" r=".39"/>
<circle cx="112.1" cy="140.5" r=".39"/>
<circle cx="93.8" cy="126.3" r=".39"/>
<circle cx="112.1" cy="130.3" r=".39"/>
<circle cx="112.1" cy="126.3" r=".39"/>
<circle cx="159" cy="134.4" r=".39"/>
<circle cx="216.1" cy="134.4" r=".39"/>
<circle cx="216.1" cy="142.5" r=".39"/>
<circle cx="216.1" cy="150.7" r=".39"/>
<circle cx="171.3" cy="134.4" r=".39"/>
<circle cx="183.5" cy="134.4" r=".39"/>
<circle cx="195.7" cy="134.4" r=".39"/>
<circle cx="260.9" cy="138.5" r=".39"/>
<circle cx="114.2" cy="40.8" r=".39"/>
<circle cx="122.3" cy="40.8" r=".39"/>
<circle cx="144.8" cy="40.8" r=".39"/>
<circle cx="93.8" cy="140.5" r=".39"/>
<circle cx="238.5" cy="142.5" r=".39"/>
<circle cx="238.5" cy="150.7" r=".39"/>
<circle cx="238.5" cy="132.4" r=".39"/>
<circle cx="238.5" cy="156.8" r=".39"/>
<circle cx="28.6" cy="126.3" r=".39"/>
<circle cx="28.6" cy="138.5" r=".39"/>
<circle cx="28.6" cy="148.6" r=".39"/>
<circle cx="44.9" cy="138.5" r=".39"/>
<circle cx="57.1" cy="128.3" r=".39"/>
<circle cx="73.4" cy="126.3" r=".39"/>
<circle cx="73.4" cy="136.4" r=".39"/>
</g>
<g font-size="1.8">
<text x="24.6" y="29.3">1</text>
<text x="70.4" y="29.3">2</text>
<text x="116.3" y="29.3">3</text>
<text x="162.1" y="29.3">4</text>
<text x="208" y="29.3">5</text>
<text x="253.9" y="29.3">6</text>
<text x="3.4" y="48.6">A</text>
<text x="274.6" y="48.6">A</text>
<text x="3.5" y="89.3">B</text>
<text x="274.6" y="89.3">B</text>
<text x="3.5" y="130">C</text>
<text x="274.6" y="130">C</text>
<text x="3.4" y="170.6">D</text>
<text x="274.6" y="170.6">D</text>
<text x="24.6" y="188">1</text>
<text x="70.4" y="188">2</text>
<text x="116.3" y="188">3</text>
<text x="162.1" y="188">4</text>
<text x="208" y="188">5</text>
<text x="253.9" y="188">6</text>
</g>
<g font-size="1.8" fill="#262626">
<text x="22.9" y="36.4">+9V</text>
<text x="44" y="36.4">Vr</text>
<text x="56" y="36.4">Vb</text>
<text x="74.5" y="36.4">Vr</text>
<text x="90.8" y="36.4">Vr</text>
<text x="112.6" y="36.4">+9V</text>
<text x="151.3" y="36.4">+5V</text>
<text x="199.8" y="40.4">PB5</text>
<text x="199.8" y="42.5">PB4</text>
<text x="199.8" y="44.5">PB3</text>
<text x="199.8" y="46.5">PB2</text>
<text x="219.1" y="42.5">PB0</text>
<text x="219.2" y="46.5">PB2</text>
<text x="219.3" y="44.5">PB1</text>
<text x="199.8" y="50.6">PB0</text>
<text x="199.8" y="48.6">PB1</text>
<text x="219.2" y="48.6">PB5</text>
<text x="8.6" y="56.7">+9V</text>
<text x="12.3" y="59.6">GND</text>
<text x="22.5" y="59.6">GND</text>
<text x="30.6" y="59.6">GND</text>
<text x="42.9" y="59.6">GND</text>
<text x="55.1" y="59.6">GND</text>
<text x="63.3" y="59.6">GND</text>
<text x="112.2" y="59.6">GND</text>
<text x="120.4" y="59.6">GND</text>
<text x="132.6" y="59.6">GND</text>
<text x="142.8" y="59.6">GND</text>
<text x="150.9" y="59.6">GND</text>
<text x="159.1" y="59.6">GND</text>
<text x="167.3" y="59.6">GND</text>
<text x="217.1" y="58.8">PB4</text>
<text x="73.4" y="63.6">GND</text>
<text x="81.6" y="63.6">GND</text>
<text x="89.8" y="63.6">GND</text>
<text x="97.9" y="63.6">GND</text>
<text x="218.2" y="69.7">GND</text>
<text x="53.8" y="73">INPUT</text>
<text x="84.6" y="77">PB2</text>
<text x="116.3" y="77">OUTPUT</text>
<text x="130.9" y="73">+9V</text>
<text x="8.9" y="79.1">INPUT</text>
<text x="38.8" y="79.1">OUTPUT</text>
<text x="194.8" y="83.1">PB1</text>
<text x="17.7" y="87.2">SEND</text>
<text x="30.6" y="87.2">RETURN</text>
<text x="59.2" y="86">GND</text>
<text x="51.9" y="91.3">OUTPUT</text>
<text x="95.9" y="90.1">GND</text>
<text x="114.3" y="90.1">GND</text>
<text x="130.6" y="94.1">GND</text>
<text x="142.8" y="94.1">GND</text>
<text x="153" y="94.1">GND</text>
<text x="218.2" y="94.1">GND</text>
<text x="152.9" y="99.4">PB3</text>
<text x="224.3" y="99.4">PB0</text>
<text x="59.2" y="104.3">GND</text>
<text x="27.4" y="109.6">Vb</text>
<text x="169.3" y="112.4">GND</text>
<text x="214.1" y="108.4">GND</text>
<text x="56" y="119.8">Vb</text>
<text x="9.6" y="125.9">SEND</text>
<text x="215" y="125.9">Vb</text>
<text x="263" y="138.1">RETURN</text>
<text x="14.4" y="145">GND</text>
<text x="243.5" y="148.3">Vb</text>
<text x="176.3" y="154.4">Vb</text>
<text x="102.9" y="160.5">Vb</text>
<text x="259" y="157.2">GND</text>
<text x="14.4" y="167.4">GND</text>
<text x="80.8" y="167.6">GND</text>
<text x="133.4" y="166.6">Vb</text>
<text x="162" y="166.6">Vb</text>
<text x="53.9" y="169.6">GND</text>
<text x="80.8" y="171.7">GND</text>
<text x="180.3" y="173.7">GND</text>
<text x="207.1" y="171.7">GND</text>
<text x="207.1" y="175.7">GND</text>
</g>
<g font-size="1.8" fill="#0e0e0e">
<text x="36.5" y="39.4">R1</text>
<text x="48.8" y="39.4">R2</text>
<text x="127.8" y="37.8">REG1</text>
<text x="175.1" y="38.2">U1</text>
<text x="25.7" y="46.3">D1</text>
<text x="34.9" y="45.6">C1</text>
<text x="34.9" y="47.6">100u</text>
<text x="36.5" y="43.5">47R</text>
<text x="47.1" y="45.6">C2</text>
<text x="47.1" y="47.6">100u</text>
<text x="48.8" y="43.5">47k</text>
<text x="58.1" y="46.3">R3</text>
<text x="67.5" y="45.6">C3</text>
<text x="67.5" y="47.6">47u</text>
<text x="77.1" y="46.3">C4</text>
<text x="93.4" y="46.3">C5</text>
<text x="116.4" y="45.6">C6</text>
<text x="116.4" y="47.6">10u</text>
<text x="124" y="46.3">C7</text>
<text x="146.4" y="46.3">C8</text>
<text x="155.2" y="45.6">C9</text>
<text x="155.2" y="47.6">10u</text>
<text x="162.7" y="46.3">C10</text>
<text x="25.7" y="48.3">S1A</text>
<text x="58.1" y="48.3">47k</text>
<text x="77.1" y="48.3">100n</text>
<text x="84.2" y="49.6">IC1C</text>
<text x="84.2" y="51.6">TL072</text>
<text x="93.4" y="48.3">100n</text>
<text x="100.5" y="49.6">IC2C</text>
<text x="100.5" y="51.6">TL072</text>
<text x="124" y="48.3">100n</text>
<text x="127.8" y="49">78L05</text>
<text x="146.4" y="48.3">100n</text>
<text x="162.7" y="48.3">100n</text>
<text x="175.1" y="54.9">ATTINY85</text>
<text x="37.1" y="76.3">K1B</text>
<text x="91.6" y="76">R6</text>
<text x="101.8" y="74.4">K2</text>
<text x="138" y="74.4">REG2</text>
<text x="23.2" y="78.4">K1C</text>
<text x="23.2" y="80.4">G6K</text>
<text x="37.1" y="78.4">G6K</text>
<text x="63" y="79.7">INPUT</text>
<text x="91.6" y="80.1">1k</text>
<text x="134.2" y="83">C11</text>
<text x="156.6" y="83">C12</text>
<text x="174.5" y="82.6">K1A</text>
<text x="201.6" y="82.1">R4</text>
<text x="101.8" y="85.8">TLP175A</text>
<text x="134.2" y="85">100n</text>
<text x="138" y="85.6">78L05</text>
<text x="156.6" y="85">100n</text>
<text x="164.3" y="85">D2</text>
<text x="164.3" y="87">1N4148WS</text>
<text x="174.5" y="84.7">G6K</text>
<text x="201.6" y="86.2">220R</text>
<text x="209.8" y="86.2">BRIGHT</text>
<text x="209.8" y="88.2">10kB</text>
<text x="63" y="98">OUTPUT</text>
<text x="158.8" y="98.4">R5</text>
<text x="171.9" y="99.2">Q1</text>
<text x="171.9" y="101.3">MBT2222A</text>
<text x="158.8" y="102.5">22k</text>
<text x="29.6" y="119.6">R8</text>
<text x="22.3" y="124.2">C13</text>
<text x="29.6" y="121.6">1M</text>
<text x="32" y="123.2">IC1B</text>
<text x="60.6" y="121.2">IC1A</text>
<text x="77.3" y="124.2">C18</text>
<text x="85.5" y="124.9">R12</text>
<text x="128.3" y="124.2">C20</text>
<text x="17.4" y="131.8">R7</text>
<text x="22.3" y="129.5">10n</text>
<text x="77.3" y="129.5">100n</text>
<text x="85.5" y="128.9">10k</text>
<text x="125.4" y="131.8">R13</text>
<text x="128.3" y="129.5">22n</text>
<text x="136.2" y="129.2">TREBLE</text>
<text x="136.2" y="131.2">25kB</text>
<text x="146.2" y="129.3">IC2A</text>
<text x="181.3" y="126.3">C27</text>
<text x="181.3" y="131.6">1n</text>
<text x="198.9" y="131.8">C28</text>
<text x="219.6" y="127.3">IC2B</text>
<text x="17.4" y="133.8">10M</text>
<text x="32" y="134.6">TL072</text>
<text x="36.5" y="136.5">C14</text>
<text x="52" y="133.8">R10</text>
<text x="52" y="135.8">10k</text>
<text x="60.6" y="132.6">TL072</text>
<text x="65.1" y="134.5">C17</text>
<text x="87.3" y="135.8">C19</text>
<text x="87.3" y="137.9">2.2n</text>
<text x="109.3" y="135.8">D5</text>
<text x="109.3" y="137.9">1N4148</text>
<text x="117.5" y="135.8">D6</text>
<text x="117.5" y="137.9">1N4148</text>
<text x="125.4" y="133.8">6.8k</text>
<text x="128.3" y="136.5">C21</text>
<text x="162.9" y="133">R17</text>
<text x="162.9" y="137.1">100R</text>
<text x="175.1" y="133">R18</text>
<text x="175.1" y="137.1">33k</text>
<text x="187.4" y="133">R19</text>
<text x="187.4" y="137.1">33k</text>
<text x="207.8" y="133">R20</text>
<text x="207.8" y="137.1">100k</text>
<text x="245.5" y="135.5">VOL</text>
<text x="245.5" y="137.5">100kA</text>
<text x="253.9" y="135.8">C32</text>
<text x="36.5" y="141.8">100p</text>
<text x="52.6" y="144">C16</text>
<text x="63" y="143.2">R11</text>
<text x="65.1" y="139.7">47p</text>
<text x="128.3" y="141.8">220n</text>
<text x="135.2" y="140.5">BASS</text>
<text x="135.2" y="142.6">100kA</text>
<text x="146.2" y="140.8">TL072</text>
<text x="148.6" y="143.2">R15</text>
<text x="172.9" y="139.9">C25</text>
<text x="172.9" y="141.9">100n</text>
<text x="173.1" y="143.2">CONTOUR</text>
<text x="185.1" y="139.9">C26</text>
<text x="185.1" y="141.9">47n</text>
<text x="198.9" y="138.3">1u</text>
<text x="219.6" y="138.7">TL072</text>
<text x="222" y="141.1">R21</text>
<text x="253.9" y="142.4">1u</text>
<text x="262" y="144">R22</text>
<text x="20.2" y="147.2">R9</text>
<text x="52.6" y="146">100n</text>
<text x="63" y="147.2">680k</text>
<text x="128.3" y="148.7">C22</text>
<text x="148.6" y="147.2">220k</text>
<text x="222" y="145.2">100k</text>
<text x="224.1" y="148.7">C29</text>
<text x="262" y="146">1M</text>
<text x="20.2" y="151.3">3.3k</text>
<text x="40.6" y="151.3">GAIN</text>
<text x="40.6" y="153.4">250kB</text>
<text x="128.3" y="154">22n</text>
<text x="148.6" y="150.7">C23</text>
<text x="148.6" y="156">2.2n</text>
<text x="173.1" y="150.7">100kB</text>
<text x="224.1" y="154">220p</text>
<text x="232.2" y="154.8">C30</text>
<text x="18" y="156.2">C15</text>
<text x="18" y="158.2">47n</text>
<text x="135.6" y="156.2">R14</text>
<text x="135.6" y="158.2">1k</text>
<text x="146.6" y="159.5">R16</text>
<text x="156.8" y="158.8">C24</text>
<text x="232.2" y="160.1">220p</text>
<text x="146.6" y="163.5">47k</text>
<text x="156.8" y="164.1">220n</text>
<text x="232.2" y="162.9">C31</text>
<text x="232.2" y="168.2">680p</text>
</g>
<g font-size="1.8" fill="#666">
<text x="129.5" y="41.4">I</text>
<text x="138.5" y="41.4">O</text>
<text x="134" y="44.1">G</text>
<text x="139.7" y="78.1">I</text>
<text x="144.1" y="80.7">G</text>
<text x="148.6" y="78.1">O</text>
</g>
<g font-size="1.4">
<text x="172.8" y="40.4">8</text>
<text x="176.8" y="41.2">VCC</text>
<text x="185.4" y="41.2">NRES/PB5</text>
<text x="195.3" y="40.4">1</text>
<text x="83.2" y="45.3" transform="rotate(-90 83.2 45.3)">8</text>
<text x="99.5" y="45.3" transform="rotate(-90 99.5 45.3)">8</text>
<text x="189.7" y="47.3">PB2</text>
<text x="189.7" y="45.3">PB3</text>
<text x="189.7" y="43.2">PB4</text>
<text x="195.3" y="46.5">7</text>
<text x="195.3" y="44.4">2</text>
<text x="195.3" y="42.4">3</text>
<text x="83.2" y="53.5" transform="rotate(-90 83.2 53.5)">4</text>
<text x="99.5" y="53.5" transform="rotate(-90 99.5 53.5)">4</text>
<text x="172.8" y="50.6">4</text>
<text x="176.8" y="51.4">GND</text>
<text x="189.7" y="51.4">PB0</text>
<text x="189.7" y="49.4">PB1</text>
<text x="195.3" y="50.6">5</text>
<text x="195.3" y="48.5">6</text>
<text x="22" y="75.8" transform="rotate(-90 22 75.8)">7</text>
<text x="30.2" y="75.8" transform="rotate(-90 30.2 75.8)">2</text>
<text x="99.5" y="77">1</text>
<text x="113.8" y="77">6</text>
<text x="15.9" y="79">6</text>
<text x="36.3" y="79">3</text>
<text x="99.5" y="81.1">3</text>
<text x="113.8" y="81.1">4</text>
<text x="170.9" y="79.9" transform="rotate(-90 170.9 79.9)">1</text>
<text x="22" y="84" transform="rotate(-90 22 84)">5</text>
<text x="30.2" y="84" transform="rotate(-90 30.2 84)">4</text>
<text x="170.9" y="88.1" transform="rotate(-90 170.9 88.1)">8</text>
<text x="30.1" y="125.9">5</text>
<text x="58.7" y="123.8">3</text>
<text x="71" y="125.9">1</text>
<text x="30.1" y="129.9">6</text>
<text x="42.4" y="127.9">7</text>
<text x="58.7" y="127.9">2</text>
<text x="144.3" y="132">3</text>
<text x="217.7" y="129.9">5</text>
<text x="230" y="132">7</text>
<text x="144.3" y="136">2</text>
<text x="156.6" y="134">1</text>
<text x="217.7" y="134">6</text>
<text x="101.5" y="147" transform="rotate(-90 101.5 147)">A1</text>
<text x="105.6" y="147" transform="rotate(-90 105.6 147)">A3</text>
<text x="103.6" y="156.1" transform="rotate(-90 103.6 156.1)">A2</text>
<text x="216.8" y="160.4">A2</text>
<text x="225.9" y="158.4">A1</text>
<text x="73" y="166.5">B1</text>
<text x="225.9" y="162.5">A3</text>
<text x="64" y="168.6">B2</text>
<text x="73" y="170.6">B3</text>
<text x="190.3" y="172.6">B2</text>
<text x="199.4" y="170.6">B1</text>
<text x="199.4" y="174.7">B3</text>
</g>
<g font-size="1.4" fill="#0e0e0e">
<text x="96.1" y="137.3" transform="rotate(-90 96.1 137.3)">D3</text>
<text x="99.7" y="133.6" transform="rotate(90 99.7 133.6)">D4</text>
<text x="100.8" y="155.5" transform="rotate(-90 100.8 155.5)">CLIPA</text>
<text x="217.4" y="157.7">HIGHA</text>
<text x="64.6" y="165.8">CLIPB</text>
<text x="190.9" y="169.9">HIGHB</text>
</g>
<g font-size="1.3" fill="#0e0e0e">
<text x="10.5" y="40.8" transform="rotate(-90 10.5 40.8)">DCB</text>
<text x="14.5" y="40.8" transform="rotate(-90 14.5 40.8)">DCA</text>
<text x="228.2" y="47.4" transform="rotate(-90 228.2 47.4)">PROG</text>
<text x="226.3" y="59.4">FSWB</text>
<text x="226.3" y="61.4">FSWA</text>
<text x="226.3" y="83.8">LEDB</text>
<text x="226.3" y="85.8">LEDA</text>
<text x="219.8" y="105.7">MODE</text>
</g>
</svg>
